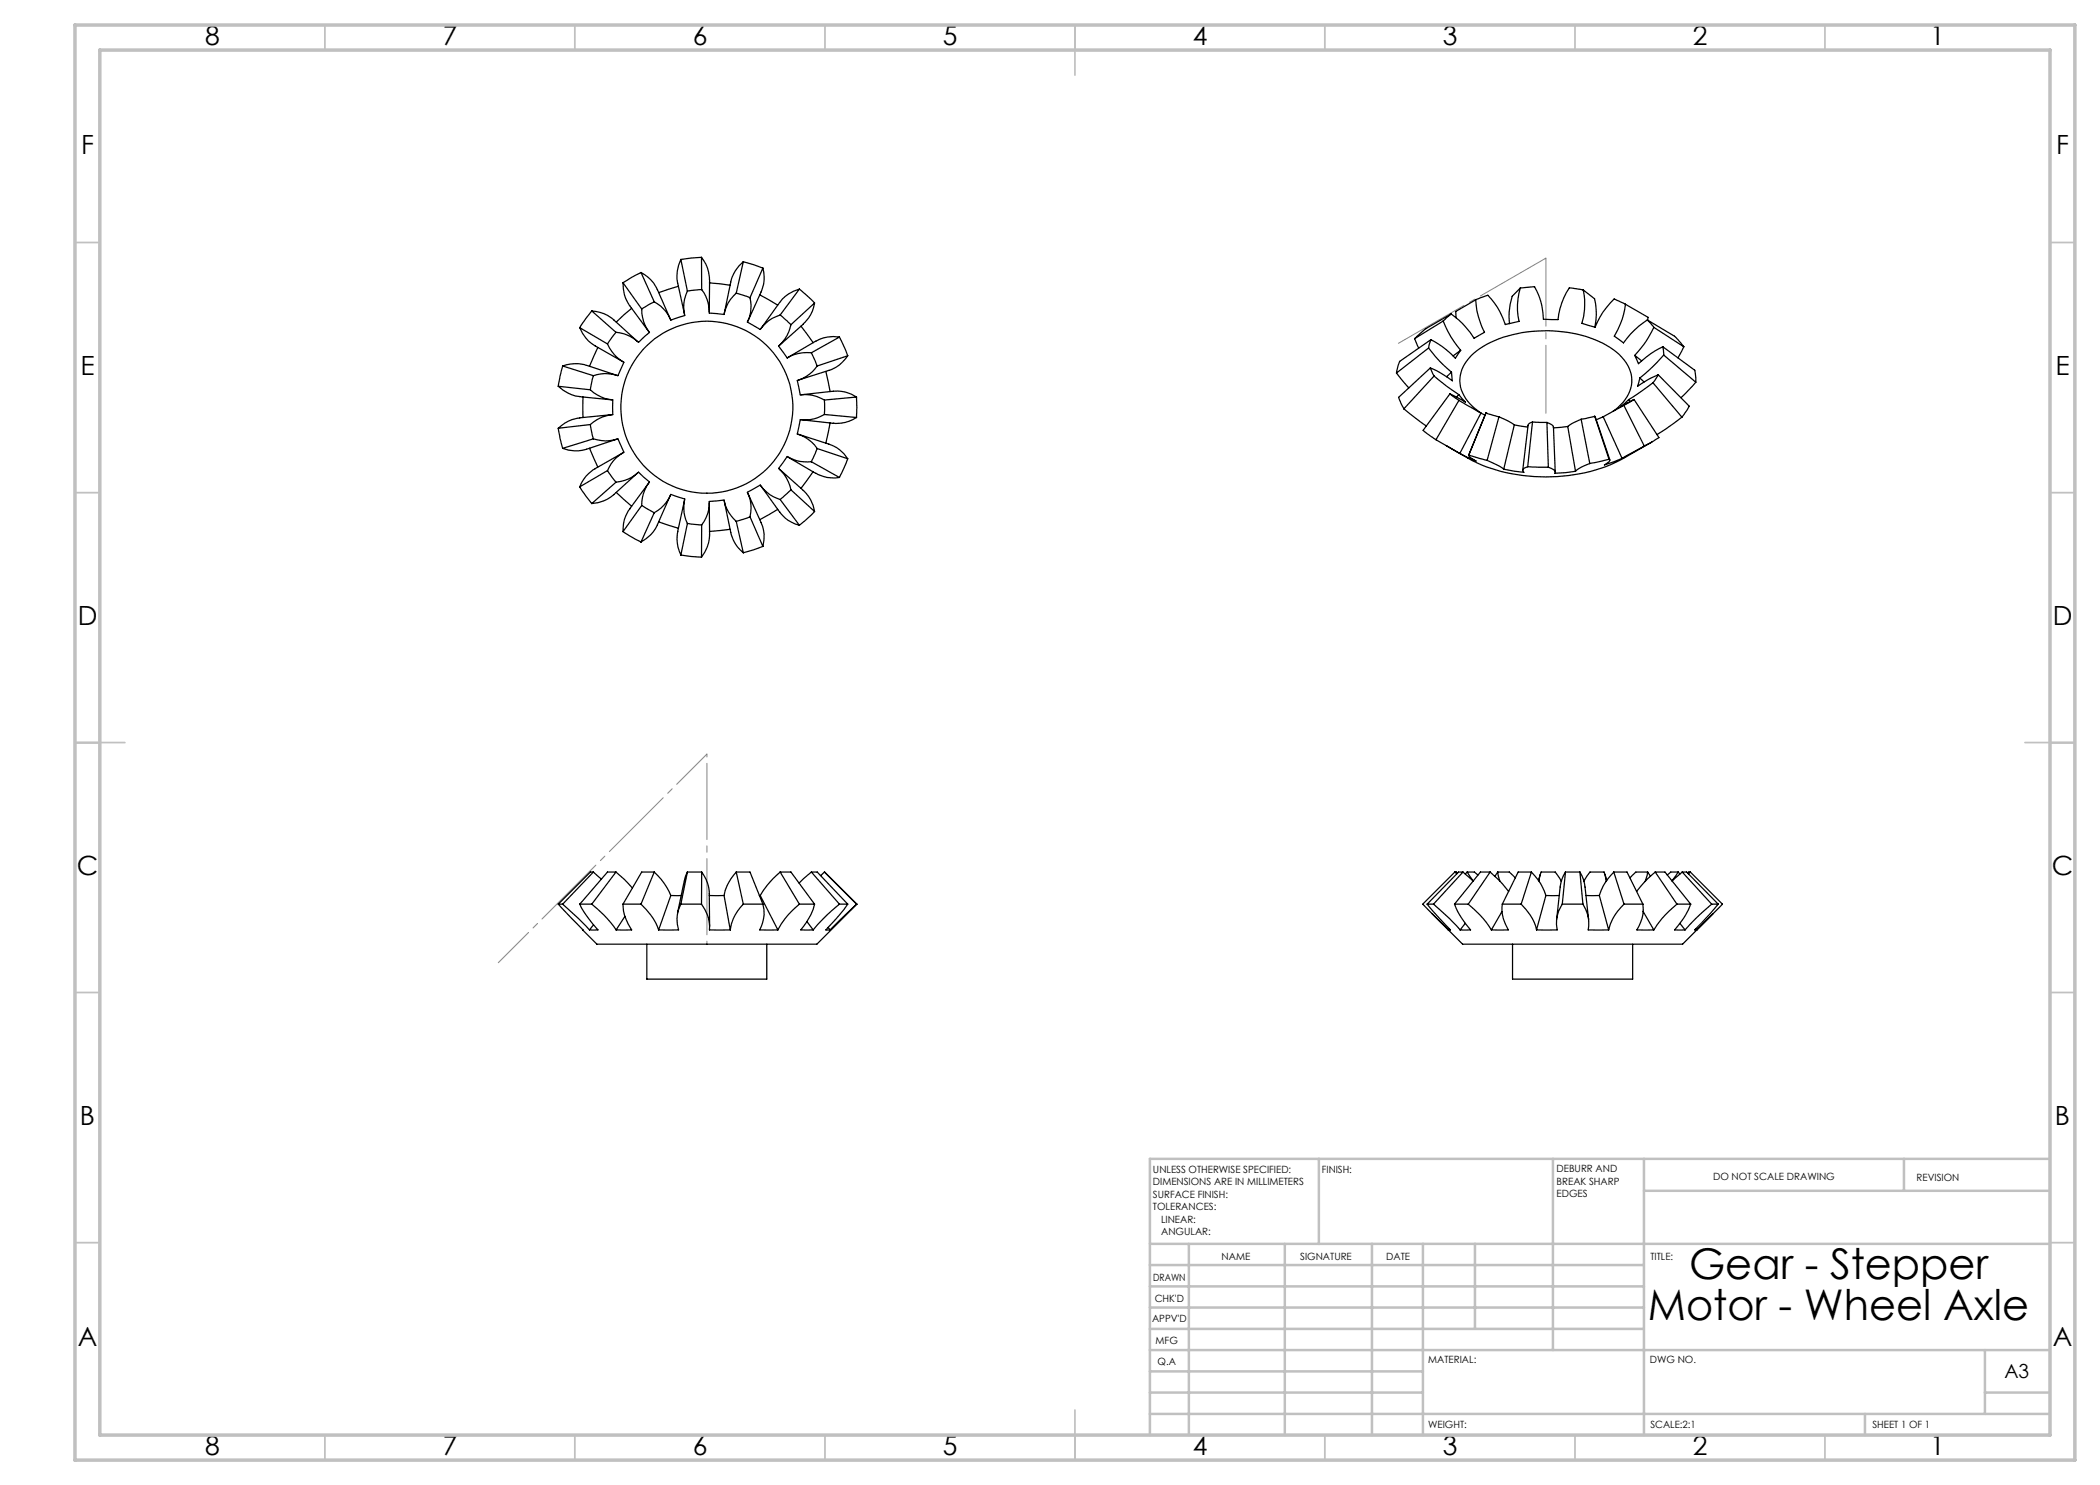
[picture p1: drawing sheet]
<svg xmlns="http://www.w3.org/2000/svg" width="420mm" height="297mm" viewBox="0 0 420 297" stroke-linecap="round" stroke-linejoin="round" font-family="sans-serif">
<g fill="none" stroke="#c0c0c0" stroke-width=".35">
<path d="M65 5v5M115 5v5M165 5v5M215 5v10M265 5v5M315 5v5M365 5v5M15 48.5h5M410 48.5h5M15 98.5h5M410 98.5h5M15 148.5h10"/>
<path d="M405 148.5h10M15 198.5h5M410 198.5h5M15 248.5h5M410 248.5h5M65 287v5M115 287v5M165 287v5M215 282v10M265 287v5M315 287v5M365 287v5"/>
</g>
<g fill="none" stroke="#c0c0c0" stroke-width=".5">
<path d="M263.8 231.8v17M310.6 231.8v38.2M328.8 231.8v55.2M328.8 238.2h81.2M380.8 231.8v6.4M410 231.8h-180v55.2M230 248.8h180M230 257.3h98.8M230 253h98.8M237.8 248.8v38.2M257 248.8v38.2M274.4 248.8v38.2"/>
<path d="M284.6 248.8v38.2M295 248.8v17M230 265.8h98.8M230 261.5h98.8M230 278.5h54.6M230 274.3h54.6M230 270h180M397 278.5h13M397 270v12.8M230 282.8h180M373 282.8v4.2"/>
</g>
<path d="M15 5h400v287h-400zM20 10h390v277h-390z" fill="none" stroke="#c0c0c0" stroke-width=".7"/>
<path d="M141.4 188.8v-38" fill="none" stroke="#808080" stroke-width=".2" stroke-dasharray="15.2 1.3 1.3 1.3" stroke-dashoffset="-1.9"/>
<path d="M141.4 150.8l-41.7 41.7" fill="none" stroke="#808080" stroke-width=".2" stroke-dasharray="15.2 1.3 1.3 1.3" stroke-dashoffset="6.7"/>
<path d="M309.2 82.7v-31.1" fill="none" stroke="#808080" stroke-width=".2" stroke-dasharray="15.2 1.3 1.3 1.3" stroke-dashoffset="1.6"/>
<path d="M309.2 51.6l-29.5 17.1" fill="none" stroke="#808080" stroke-width=".2" stroke-dasharray="15.2 1.3 1.3 1.3" stroke-dashoffset=".1"/>
<g fill="none" stroke="#000" stroke-width=".25">
<path d="M124.6 56.5a7.1 7.1 0 0 0 1.3 4.6l3.9 5.2M124.6 56.5l3.7 5.3M128.2 54.5l-3.6 2M128.2 54.5a7.1 7.1 0 0 1 3.3 3.5M128.2 54.5l2.6 5.9M131.5 57.9l2.6 5.9M135.7 57.3l-3.9 1.2M136.2 51.9a7.3 7.3 0 0 0-.7 4.7l1.4 6.3M136.2 51.9l1.3 6.3M137.5 58.2a7.2 7.2 0 0 0-.6 4.9l-2.7 .9a7.5 7.5 0 0 0-3.4-3.6M140.3 51.5l-4.1 .4M140.3 51.5a7.1 7.1 0 0 1 1.6 4.4v6.5"/>
<path d="M140.3 51.5v6.4M140.3 57.9l-2.8 .3M140.3 57.9a7.4 7.4 0 0 1 1.6 4.7l2.9 .3a7.2 7.2 0 0 1 2.4-4.3M141.9 56.6l4.1 .4M147.2 58.6l2.8 .9M148.7 52.3a7.2 7.2 0 0 0-2.5 4.1l-1.3 6.3M148.7 52.3l3.9 1.3M148.7 52.3l-1.5 6.3M150 59.5a7.3 7.3 0 0 1-.5 4.9l2.5 1.5a7.2 7.2 0 0 1 4-2.9M152 59l3.5 2M152.6 53.6a6.9 6.9 0 0 1-.4 4.8l-2.6 5.8M152.6 53.6l-2.6 5.9"/>
<path d="M159.9 57.8a6.9 6.9 0 0 0-4 2.7l-3.7 5.2M159.9 57.8l3 2.8M159.9 57.8l-3.9 5.2M295.1 60a15.9 15.9 0 0 0 1.8 6.5l-2.1 1.2a16.5 16.5 0 0 0-4.6-4.9M295.1 60l-4 2.3 .1 1.3M304.1 57.6l-1.7 1.7a12.5 12.5 0 0 0-.5 5.4M304.1 57.6a12.8 12.8 0 0 0-.3 6.7l-2.7 .6a14.3 14.3 0 0 0-3.5-5.8l-2.5 .9M304.1 57.6l2.8-.2a13.3 13.3 0 0 1 1.8 6.4l2.9 .1a14 14 0 0 1 2.3-6.3l2.8 .4M316.7 58l2.2 1.8a12.9 12.9 0 0 1 .1 5.6M316.7 58a13.7 13.7 0 0 1-.3 6.7l2.6 .7a15.4 15.4 0 0 1 3.8-5.6l2.3 1.1M111.7 77.3a7 7 0 0 0 4.3 2M111.7 77.3l6.4 .7"/>
<path d="M112.5 73.2l-.8 4.1M112.5 73.2l6.2 1.9M116 65.5a6.8 6.8 0 0 0 3 3.7l5.6 3.2M116 79.3l6.3 .7M116 65.5l5.5 3.3M116.6 79.4v4.1M117.3 73.1a7.1 7.1 0 0 0-4.8 .1M117.3 73.1l6.1 2M118.1 78a7.4 7.4 0 0 0 4.5 2v2.9a7.5 7.5 0 0 0-4.5 2M118.4 62.2a7 7 0 0 1 4.4 1.8l4.7 4.3M118.4 62.2l-2.4 3.3M118.4 62.2l4.8 4.3"/>
<path d="M118.7 75.1l-.6 2.9M119.6 69.5l-1.7 3.8M121.5 68.8a7.6 7.6 0 0 0 3.3 3.7l-1.2 2.6a7.3 7.3 0 0 0-4.9 0M123.2 66.5l-1.7 2.3M126.3 61.7l-3 2.7M128.3 61.8a7.3 7.3 0 0 0 1.6 4.7l-2.2 2a7.4 7.4 0 0 0-4.5-2M130.8 60.4l-2.5 1.4M156 63l2.2 1.9M158.2 64.9l-.2 .8a7.4 7.4 0 0 1-2.3 3.5l1.7 2.4a7.6 7.6 0 0 1 4.9-1M160.2 65.2l2.4 3.3M160.3 78.9l6.5-.7a7.1 7.1 0 0 1 4.5 1.2M160.7 64.8l-4.8 4.3"/>
<path d="M162.3 70.6l1.1 2.6M162.9 60.6a6.8 6.8 0 0 1-2.2 4.2M162.9 60.6l-4.7 4.3M163.2 68.2l-5.6 3.3M163.4 73.2a7.6 7.6 0 0 1-3.9 2.9l.6 2.9a7.2 7.2 0 0 1 4.8 1M165.2 74.3l.8 4M167.9 67.4a6.9 6.9 0 0 0-4.7 .8M167.9 67.4l1.6 3.8M167.9 67.4l-5.6 3.2M169.5 71.2a6.8 6.8 0 0 1-3.7 2.9l-6.1 1.9M169.5 71.2l-6.1 2M171.3 79.4v4.1"/>
<path d="M171.3 79.4l-6.4 .6M279.3 74.6l2.5 3M282.9 67.7l.8 1.9M285.7 69.6l2.2 2.6 2.4 2.2M285.7 69.6l-6.4 5M286.1 73.6l-6.4 5.9 1.1 2.3M286.1 73.6l.7 1.6M286.1 73.6l1.8 .9 2.6 1.7-.2-1.8M286.2 67.9l-6.3 4.4-.6 2.3M286.2 67.9l-.5 1.7M286.2 67.9l2.2 1.4 2.7 2.3 1-1.5M286.8 75.2l2.5 2.1 2.4 1.6"/>
<path d="M286.8 75.2l-6 6.6M288.6 64.2l1.5 3.1 2 2.8M288.6 64.2l-5.7 3.5M290 78.8l-5.4 7.3 2.6 1.8M290 78.8l1.8 1.3M290 78.8l3.1 1.6-1.4-1.5M290.2 62.8l-5 2.9-2.3 2M290.2 62.8l-1.6 1.4M290.3 74.4l-1 .9M291.7 78.9l-.4 .5M292.1 70.1l-1.5 1.1M325.1 60.9l-.2 1a15.6 15.6 0 0 1-2 5.3l1.8 1.4a17.6 17.6 0 0 1 4.8-4.6"/>
<path d="M325.1 60.9l4.5 2.6-.1 .5M325.7 79.9l.3 .4M326.8 79.9l5 7.6-2.9 1.7M326.8 79.9l-2.7 1.4 1.6-1.4M326.8 79.9l-2 1.2M327 71.1l1.3 1.1M328 75.6l.8 .8M329.5 64l5.4 3.2 1.9 2.2M329.5 64l1.3 1.5M330.6 76.5l-4.9 3.4M330.6 76.5l5.8 6.9M330.8 65.5l-1.5 2.7-2.3 2.9"/>
<path d="M330.8 65.5l6 3.9M331.6 75l6.3 6.2-1.5 2.2M331.6 75l-1.9 .8-2.2 1.5 .5-1.7M331.6 75l-1 1.5M332.6 69.4l6.3 4.6 .3 2.4M332.6 69.4l-2.4 1.3-2.5 2-.7-1.6M332.6 69.4l.1 1.6M332.7 71l-2 2.2-2.7 2.4M332.7 71l6.5 5.4M336.8 69.4l-1.2 2.2M339.2 76.4l-3 3.1M111.7 85.7l.8 4"/>
<path d="M116 83.6a7.1 7.1 0 0 0-4.3 2.1M116 97.4l2.4 3.3M117.9 89.6l1.7 3.8M118.1 84.9l.6 2.9M118.1 84.9l-6.4 .8M118.7 87.8a7.3 7.3 0 0 0 4.9 0l1.2 2.6a7.3 7.3 0 0 0-3.3 3.7M118.7 87.8l-6.2 1.9M121.5 94.1l1.7 2.3M121.5 94.1l-5.5 3.3M122.3 82.9l-6.3 .7M123.2 96.4a7.4 7.4 0 0 0 4.5-2l2.2 2a7.5 7.5 0 0 0-1.6 4.7M123.2 96.4l-4.8 4.3"/>
<path d="M123.3 98.5l3 2.7M123.4 87.8l-6.2 2.1a7 7 0 0 1-4.7-.2M124.6 90.6l-5.6 3.2a6.7 6.7 0 0 0-3 3.6M127.5 94.6l-4.8 4.4a7 7 0 0 1-4.3 1.7M129.8 96.6l-3.9 5.2M134.1 99.1l-2.7 6a7.1 7.1 0 0 1-3.2 3.3M149.6 98.7l2.7 5.9a6.9 6.9 0 0 1 .3 4.7M152.2 97.2l3.7 5.2M155.9 93.8l4.8 4.3M156 99.9a7.3 7.3 0 0 1-4-2.9l-2.5 1.5a7 7 0 0 1 .5 4.9M156 99.9l3.9 5.2M157.6 91.4l5.6 3.3"/>
<path d="M158.2 98l-2.2 1.9M158.2 98l4.7 4.3M159.7 86.9l6.2 2a6.6 6.6 0 0 1 3.6 2.9M160.7 98.1l.1 .1a7.2 7.2 0 0 1 2.1 4.1M162.3 92.4h-.8a7.1 7.1 0 0 1-4.1-1.1l-1.7 2.4a7.7 7.7 0 0 1 2.5 4.3M162.3 92.4l5.6 3.1M162.6 94.3l-2.4 3.4M163.2 94.6a6.7 6.7 0 0 0 4.7 .9M163.4 89.7l-1.1 2.7M163.4 89.7l6.1 2.1M164.9 82.9a7.3 7.3 0 0 1-4.8 1l-.6 2.9a7.3 7.3 0 0 1 3.9 2.9M164.9 80v2.9"/>
<path d="M164.9 82.9l6.4 .6M166 84.6l-.8 4M169.5 91.8l-1.6 3.7M171.3 83.5a6.9 6.9 0 0 1-4.6 1.1l-6.4-.6M280.8 81.8l4.5 3.4M287.2 87.9l4.8 2.8M291.8 80.1l4.4 2.5M291.8 80.1l-4.6 7.8M292 90.7l3.2 1.5-1.1-.7-.3-.5M293.8 91l3.6 1.1M296.2 82.6l.8 .4M296.2 82.6l-4.2 8.1"/>
<path d="M297.2 82.6l2.6 .8M297.2 82.6h.1M297.2 82.6l-3.5 8.4M297.2 82.6l-3.4 8.4M297.4 92.1l2.4 1.1 .9 .6M299.8 83.4l1.9 .8 1.2 .8M299.8 83.4l-2.4 8.7M302.9 85l2.6 .4M302.9 85l-2.2 8.8M305.5 93.3l-.3 .2a.64 .64 0 0 0-.6 .7l.2 .3-4.1-.7M305.5 93.3l4.2 .1M306.5 84.4l2.9 .1"/>
<path d="M306.5 84.4l-.6 .3-.3 .3-1 9M306.5 84.4l-1 8.9M309.4 84.5l1 .5 .3 .4M309.4 84.5l.3 8.9M309.7 93.4a1.53 1.53 0 0 1 1.3 1.1v.1l4.1-.3M310.7 85.4l.3 9M313.5 85.3l-2.8 .3M313.5 85.3l1.6 9M316.2 83.9l-1.5 .7-1.2 .7M316.2 83.9l1.8 8.8M318 92.7l-1.8 .7-1.1 .9M318.9 83.3l3.1 8.7"/>
<path d="M318.9 83.3l-2.7 .6M318.9 83.3l2.9 8.6M320.6 83.4l-1.4 .5M320.6 83.4l3.8 8.3M321.8 91.9l-3.8 .8M322.6 82.3a7.7 7.7 0 0 0 3.7-7 9.1 9.1 0 0 0-5-6.2 26.6 26.6 0 0 0-24.6 .2 8.5 8.5 0 0 0-4.7 6.9 8.2 8.2 0 0 0 4.1 6.3M324.4 91.7l-3.5 1.3 .9-.6 .2-.4-.2-.1M324.8 81.1l-4.2 2.3M324.8 81.1l4.1 8.1M328.9 89.2l-4.5 2.5M330.4 88.4l-5.7 3.2a34.5 34.5 0 0 1-23.4 2.9 25.9 25.9 0 0 1-7.7-2.9l-4.3-2.5M336.4 83.4l-5 3.5"/>
<path d="M124.6 106.3l3.6 2.1M126 101.8a6.7 6.7 0 0 0-1.4 4.5M128.3 101.1l2.5 1.4M128.3 101.1l-3.7 5.2M130.8 102.5a7.4 7.4 0 0 0 3.4-3.6l2.7 .9a7.3 7.3 0 0 0 .6 4.9M130.8 102.5l-2.6 5.9M131.8 104.4l3.9 1.3M136.2 111l4.1 .4M136.9 100l-1.3 6.3a7.3 7.3 0 0 0 .6 4.7M137.5 104.7l2.8 .3M137.5 104.7l-1.3 6.3M140.3 105v6.4"/>
<path d="M141.9 100.5v6.6a7.4 7.4 0 0 1-1.6 4.3M144.9 100.2l1.3 6.3a7 7 0 0 0 2.5 4.1M146 105.9l-4.1 .4M147.2 104.3l-.5-.6a7.3 7.3 0 0 1-1.9-3.7l-2.9 .3a7 7 0 0 1-1.6 4.7M147.2 104.3l1.5 6.3M150 103.4l-2.8 .9M150 103.4l2.6 5.9M152.6 109.3l-3.9 1.3M155.5 101.9l-3.5 2M155.9 102.4a6.6 6.6 0 0 0 4 2.7M162.9 102.3l-3 2.8M118.7 174.4l1.6 1.4"/>
<path d="M118.7 174.4h-.6l-6.4 6.4M118.7 174.4l-6.2 6.4M123.2 174.4l1.7 1.5 1.6 1.7M123.2 174.4h-1.7l-5.5 6.4M123.2 174.4l-4.8 6.4M130.8 174.4h-2.5l-3.7 6.4M130.8 174.4a13.1 13.1 0 0 1 3.4 4.7M130.8 174.4l-2.6 6.4M134.2 179.1h2M134.2 179.1l-2.5 6.9M137.5 174.4h2.8M137.5 174.4l-.6 1.4-1.4 6.8"/>
<path d="M137.5 174.4l-1.3 6.4M140.3 174.4a7.1 7.1 0 0 1 1.6 4.4v6.4M140.3 174.4v6.4M141.9 179.1h2.9M144.8 179.1l1.2 6.9M147.2 174.4h2.8l2.6 6.4M147.2 174.4l-1 1.4a8.3 8.3 0 0 0-1.4 3.3M147.2 174.4l1.5 6.4M151.9 179.1h.1M152 179.1l3.6 6.9M156 174.4l-2 2.1-2 2.6M156 174.4h2.2l4.7 6.4"/>
<path d="M156 174.4l3.9 6.4M162.3 174.4h1.1l6.1 6.4M162.3 174.4l-2.5 2.2M162.3 174.4l5.6 6.4M164.9 174.4h.1M164.9 174.4l-.8 .7M164.9 174.4l6.5 6.4M291 174.4l-6.4 6.4 5.1 5.2M291 174.4h.3l.2 .2M291 174.4l.4 .4M292.6 174.4l2 1.8M292.6 174.4h-.9l-6.3 6.4"/>
<path d="M292.6 174.4l-5.9 6.4M293.4 174.4l1.2 1.8M293.4 174.4h1.5l.7 .6M293.4 174.4l-.3 .4M298 174.4l2.4 2.3 1.3 1.6M298 174.4h-1.9l-5.2 6.4M298 174.4l-4.3 6.4M299.5 174.4l.5 1.9M299.5 174.4h1.5a1.6 1.6 0 0 1 1.6 .7l.5 .5M299.5 174.4l-.5 .9M306.3 174.4a10.8 10.8 0 0 1 2.9 4.7M306.3 174.4h-2.7l-3.1 6.4"/>
<path d="M306.3 174.4l-2.1 6.4M307.8 176.3l.4-1.9h2.8l1.2 1.9M308.1 174.8l-.4 1.3M309.2 179.1h2.7M309.2 179.1l-1.9 6.9M313.1 174.4h2.9M313.1 174.4a6.9 6.9 0 0 0-1.1 3l-.7 6.5M313.1 174.4l-.6 6.4M316 174.4a6.7 6.7 0 0 1 1 3l.7 6.5M316 174.4l.6 6.4M316.8 176.3l1.2-1.9h2.8l.4 1.9M317.2 179.1h2.7"/>
<path d="M319.9 179.1l1.8 6.9M321 174.8l.3 1.3M322.8 174.4h2.6l3.2 6.4M322.8 174.4l-.6 .7a10.7 10.7 0 0 0-2.3 4M322.8 174.4l2 6.4M329.5 174.4h-2.3l-1.2 1.2M329.5 174.4l-.5 1.9M329.5 174.4l.6 .9M331 174.4h2l5.1 6.4M331 174.4l-1.5 1.4-2.2 2.5M331 174.4l4.4 6.4M335.6 174.4h-1.4l-.8 .6"/>
<path d="M335.6 174.4l-1.2 1.8M335.6 174.4l.4 .4M336.4 174.4h.9l6.3 6.4M336.4 174.4l-2 1.8M336.4 174.4l5.9 6.4M338.1 174.4l6.4 6.4-5.1 5.2M338.1 174.4h-.4l-.2 .2M338.1 174.4l-.4 .4M111.7 180.8l7.7 8h44l8-8M111.7 180.8h.8M112.5 180.8l3.2 2.9 2.2 2.3M116 180.8l1.2 2.2 2.4 3h-1.7"/>
<path d="M116 180.8h2.4M118.4 180.8l3 2.9 1.8 2.3M118.7 185l-.8 1M124.6 180.8a8.7 8.7 0 0 0 1.7 5.2h-3.1M124.6 180.8h3.6M125 183.3l-1.8 2.7M128.2 180.8a12.1 12.1 0 0 1 3.5 5.2M129.4 188.8v7h24v-7M136.2 180.8h4.1M136.2 180.8a6.7 6.7 0 0 0-.5 5.2h-4M140.3 180.8a7.2 7.2 0 0 1 1.6 5.2h4.1M148.7 180.8a9 9 0 0 0-2.7 5.2"/>
<path d="M148.7 180.8h3.9M152.6 180.8a7.1 7.1 0 0 1-.7 5.2h3.7M159.9 180.8l-.8 .7a15.2 15.2 0 0 0-3.5 4.5M159.9 180.8h3M161.4 184.3l1.2 1.7M162.9 180.8a13.5 13.5 0 0 1-2.7 5.2h2.4M165.6 185.5l.4 .5M167.9 180.8l-2.5 2.2-2.8 3M167.9 180.8h1.6M169.5 180.8l-1.6 2.1-2.7 3.1h.8M171.4 180.8l-5.4 5.2M285.4 180.8l4.7 5.2h-.4"/>
<path d="M285.4 180.8h1.3M286.4 182.7l6.1 6.1h44l6.2-6.1M286.7 180.8l3.2 2.9 2.1 2.3M289.9 185.7l-.2 .3M290.9 180.8l1 2.2 2.2 3h-2.1M290.9 180.8h2.8M293.1 184.7l-1.1 1.3M293.7 180.8l2.9 2.9 1.7 2.3M300.4 182.3l-2.1 3.7M300.5 180.8a7.6 7.6 0 0 0 1.2 5.2h-3.4M300.5 180.8h3.7M302.5 188.8v7h24v-7"/>
<path d="M304.2 180.8a9.9 9.9 0 0 1 3.1 5.2M312.5 180.8h4.1M312.5 180.8a6.9 6.9 0 0 0-1.1 5.2h-4.1M316.6 180.8a6.6 6.6 0 0 1 1 5.2h4.1M324.8 180.8l-.7 .7a9.7 9.7 0 0 0-2.4 4.5M324.8 180.8h3.8M328.6 180.8a7.5 7.5 0 0 1-1.2 5.2h3.4M328.6 182.3l2.2 3.7M335.4 180.8l-1.6 1.4a17.1 17.1 0 0 0-3 3.8M335.4 180.8h2.7M336 184.7l1 1.3M338.1 180.8a16.3 16.3 0 0 1-3.2 5.2h2.1"/>
<path d="M339.2 185.7l.2 .3M342.3 180.8l-3.2 3-2.1 2.2M342.3 180.8h1.3M343.6 180.8l-4.7 5.2h.5"/>
<circle cx="141.4" cy="81.4" r="17.2"/>
</g>
<g font-size="8.5">
<text x="337.8" y="255.9">Gear - Stepper</text>
<text x="329.6" y="264">Motor - Wheel Axle</text>
</g>
<g font-size="5.3">
<text x="41" y="9">8</text>
<text x="88.5" y="9">7</text>
<text x="138.5" y="9">6</text>
<text x="188.5" y="9">5</text>
<text x="238.5" y="9">4</text>
<text x="288.5" y="9">3</text>
<text x="338.5" y="9">2</text>
<text x="386" y="9">1</text>
<text x="16.2" y="30.7">F</text>
<text x="411.2" y="30.7">F</text>
<text x="16.1" y="75">E</text>
<text x="411.1" y="75">E</text>
<text x="15.5" y="125">D</text>
<text x="410.5" y="125">D</text>
<text x="15.4" y="175">C</text>
<text x="410.4" y="175">C</text>
<text x="16" y="225">B</text>
<text x="411" y="225">B</text>
<text x="15.5" y="269.2">A</text>
<text x="410.5" y="269.2">A</text>
<text x="41" y="291">8</text>
<text x="88.5" y="291">7</text>
<text x="138.5" y="291">6</text>
<text x="188.5" y="291">5</text>
<text x="238.5" y="291">4</text>
<text x="288.5" y="291">3</text>
<text x="338.5" y="291">2</text>
<text x="386" y="291">1</text>
</g>
<text font-size="3.9" x="400.9" y="275.5">A3</text>
<g font-size="2">
<text x="230.6" y="234.6">UNLESS OTHERWISE SPECIFIED:</text>
<text x="230.6" y="237.1">DIMENSIONS ARE IN MILLIMETERS</text>
<text x="230.6" y="239.6">SURFACE FINISH:</text>
<text x="264.4" y="234.6">FINISH:</text>
<text x="311.3" y="234.5">DEBURR AND</text>
<text x="311.3" y="237">BREAK SHARP</text>
<text x="311.3" y="239.5">EDGES</text>
<text x="342.6" y="236">DO NOT SCALE DRAWING</text>
<text x="383.3" y="236.2">REVISION</text>
<text x="230.6" y="242.1">TOLERANCES:</text>
<text x="232.2" y="244.6">LINEAR:</text>
<text x="232.2" y="247.1">ANGULAR:</text>
<text x="244.3" y="252">NAME</text>
<text x="260" y="251.9">SIGNATURE</text>
<text x="277.2" y="251.9">DATE</text>
<text x="330.1" y="251.9">TITLE:</text>
<text x="230.6" y="256.1">DRAWN</text>
<text x="230.9" y="260.3">CHK'D</text>
<text x="230.4" y="264.4">APPV'D</text>
<text x="231.1" y="268.8">MFG</text>
<text x="231.5" y="273">Q.A</text>
<text x="285.6" y="272.5">MATERIAL:</text>
<text x="330" y="272.5">DWG NO.</text>
<text x="285.6" y="285.5">WEIGHT:</text>
<text x="330.1" y="285.6">SCALE:2:1</text>
<text x="374.5" y="285.6">SHEET 1 OF 1</text>
</g>
</svg>
